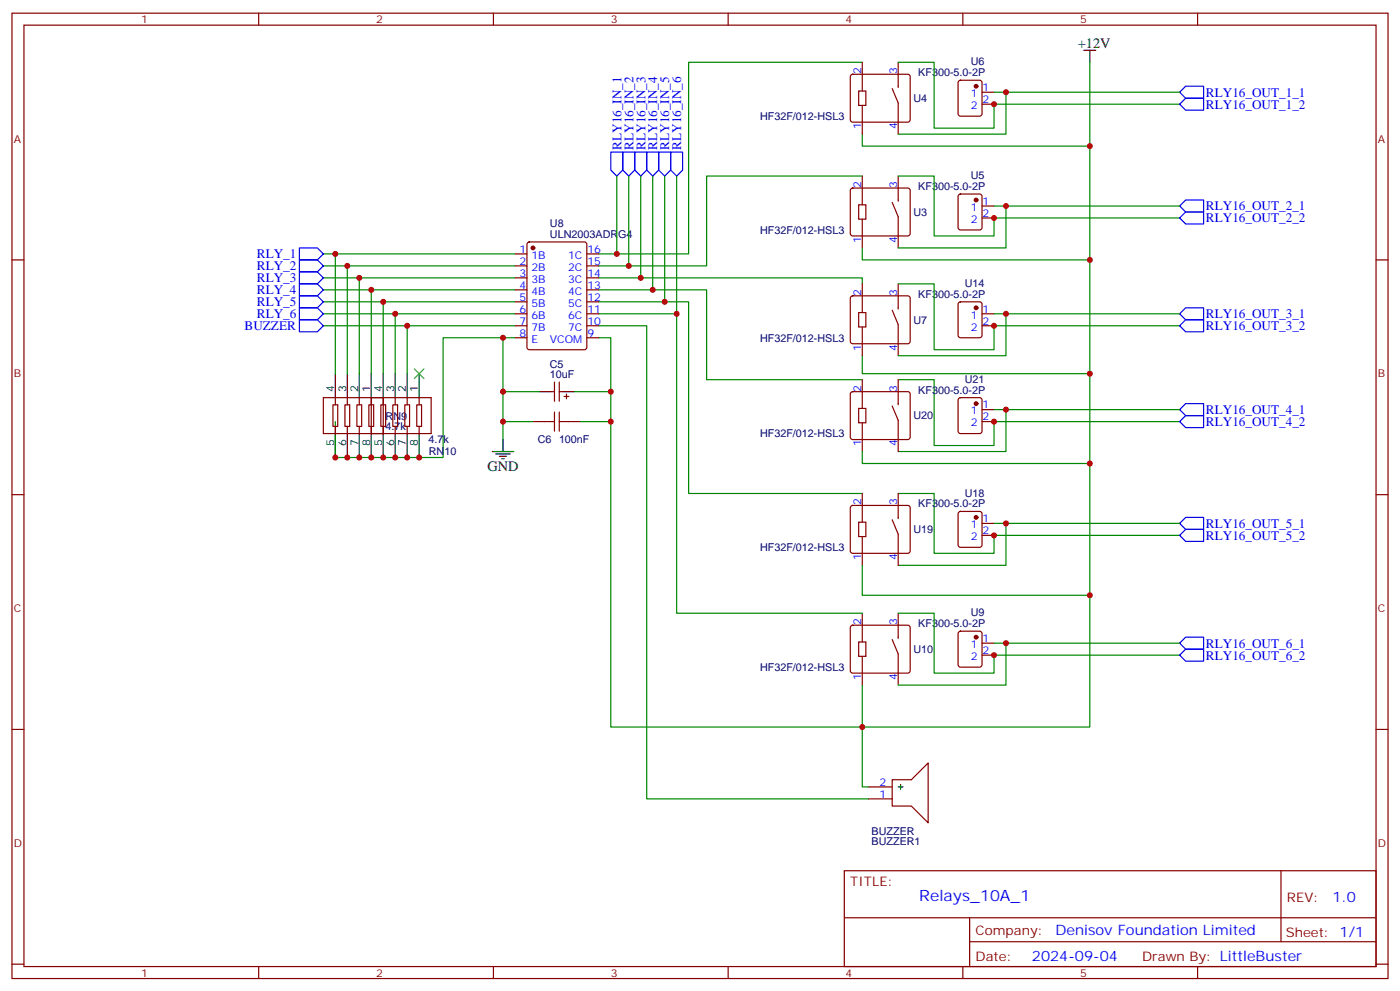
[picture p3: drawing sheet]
<svg xmlns="http://www.w3.org/2000/svg" width="412mm" height="292mm" viewBox="0 0 412 292" stroke-linecap="round" stroke-linejoin="round" font-family="sans-serif">
<g fill="none" stroke="#870000" stroke-width=".35">
<path d="M3.5 3.9h405.4v284.3h-405.4zM7.1 7.4h398.2v277.3h-398.2zM76.2 3.9v3.5M145.3 3.9v3.5M214.5 3.9v3.5M254 18.3v8.5M264.6 18.3v7.5M283.6 3.9v3.5M352.8 3.9v3.5M250.7 22.1l.5-.2h16.2l.5 .2 .2 .5v12.7l-.2 .5-.5 .2h-16.2l-.5-.3-.2-.4v-12.7zM252.9 26.8h2.2v4.2h-2.2zM254 31v8.5"/>
<path d="M262.8 26.1l1.8 4.2v9.2M282.5 23.8l.4-.2h5.7l.6 .5 .1 9.4-.5 .7h-5.9l-.6-.4-.1-9.5zM289.3 27.2h3.5M289.3 30.7h3.5M250.7 55.6l.5-.2h16.2l.5 .2 .2 .5v12.7l-.2 .5-.5 .2h-16.2l-.5-.2-.2-.5v-12.7zM254 51.9v8.4M262.8 59.6l1.8 4.3v9.1M264.6 51.9v7.4M282.5 57.4l.4-.2h5.7l.6 .4 .1 9.4-.5 .7h-5.9l-.6-.4-.1-9.4zM3.5 76.6h3.6M151.7 74.8h3.5M151.7 78.3h3.5"/>
<path d="M155.5 71.5l.4-.2h16.3l.6 .4 .1 30.6-.5 .7h-16.5l-.6-.5-.1-30.5zM172.9 74.8h3.5M172.9 78.3h3.5M252.9 60.3h2.2v4.3h-2.2zM254 64.6v8.4M289.3 60.7h3.5M289.3 64.2h3.5M405.3 76.6h3.6M151.7 92.4h3.5M151.7 96h3.5M151.7 81.8h3.5M151.7 85.4h3.5"/>
<path d="M151.7 88.9h3.5M151.7 99.5h3.5M172.9 92.4h3.5M172.9 96h3.5M172.9 81.8h3.5M172.9 85.4h3.5M172.9 88.9h3.5M172.9 99.5h3.5M250.7 87.3l.5-.2h16.2l.5 .2 .2 .5v12.7l-.2 .5-.5 .2h-16.2l-.5-.2-.2-.5v-12.7zM252.9 92.1h2.2v4.2h-2.2zM254 83.6v8.5M254 96.3v8.5"/>
<path d="M262.8 91.4l1.8 4.2v9.2M264.6 83.6v7.4M282.5 89.1l.4-.2h5.7l.6 .4 .1 9.5-.5 .6-5.9 .1-.6-.5-.1-9.4zM289.3 92.4h3.5M289.3 96h3.5M95.2 117.1h31.8v10.6h-31.8zM98.1 119.2h1.4v6.4h-1.4zM98.8 117.1v2.1M101.6 119.2h1.4v6.4h-1.4zM102.3 117.1v2.1M105.1 119.2h1.4v6.4h-1.4zM105.8 117.1v2.1"/>
<path d="M108.7 119.2h1.4v6.4h-1.4zM109.4 117.1v10.6M112.2 119.2h1.4v6.4h-1.4zM112.9 117.1v10.6M115.7 119.2h1.4v6.4h-1.4zM116.4 117.1v2.1M119.2 119.2h1.4v6.4h-1.4zM119.9 117.1v2.1M122.8 119.2h1.4v6.4h-1.4zM123.5 117.1v2.1M162.3 115.4h1M163.3 112.5v5.7"/>
<path d="M164.7 112.5v5.7M164.7 115.4h1.1M166.2 116.8h1.4M166.9 116.1v1.4M250.7 115.6l.5-.2h16.2l.5 .2 .2 .5v12.7l-.2 .5-.5 .2h-16.2l-.5-.3-.2-.4v-12.7zM254 111.8v8.5M262.8 119.6l1.8 4.2v9.2M264.6 111.8v7.4M282.5 117.3l.4-.2h5.7l.6 .5 .1 9.4-.5 .7h-5.9l-.6-.5-.1-9.4zM98.8 125.6v2.1M102.3 125.6v2.1M105.8 125.6v2.1"/>
<path d="M116.4 125.6v2.1M119.9 125.6v2.1M123.5 125.6v2.1M157 124.2h3.5M167.6 124.2h3.5M252.9 120.3h2.2v4.2h-2.2zM254 124.5v8.5M289.3 120.7h3.5M289.3 124.2h3.5M3.5 145.7h3.6M250.7 149.1l.5-.2h16.2l.5 .2 .2 .5v12.7l-.2 .5-.5 .2h-16.2l-.5-.3-.2-.4v-12.7zM252.9 153.8h2.2v4.2h-2.2z"/>
<path d="M254 145.3v8.5M254 158v8.5M262.8 153.1l1.8 4.2v9.2M264.6 145.3v7.5M282.5 150.8l.4-.2h5.7l.6 .5 .1 9.4-.5 .7h-5.9l-.6-.4-.1-9.5zM289.3 154.2h3.5M289.3 157.7h3.5M405.3 145.7h3.6M250.7 184.4l.5-.2h16.2l.5 .2 .2 .5v12.7l-.2 .5-.5 .2h-16.2l-.5-.3-.2-.4v-12.7zM252.9 189.1h2.2v4.2h-2.2zM254 180.6v8.5M254 193.3v8.5"/>
<path d="M262.8 188.4l1.8 4.2v9.2M264.6 180.6v7.4M282.5 186.1l.4-.2h5.7l.6 .4 .1 9.5-.5 .6-5.9 .1-.6-.5-.1-9.4zM289.3 189.4h3.5M289.3 193h3.5M3.5 214.8h3.6M405.3 214.8h3.6M255.8 235.3h7M255.8 231.8h7M262.8 229.7h5.7l4.9-5v17.7l-4.9-5h-5.7zM248.7 256.5h156.6v28.2h-156.6zM377.3 256.5v20.9"/>
<path d="M248.7 270.3h156.5M285.6 277.4h119.6M285.6 270.3v14.1M3.5 284h3.6M76.2 284.7v3.5M145.3 284.7v3.5M214.5 284.7v3.5M283.6 284.7v3.5M352.8 284.7v3.5M405.3 284h3.6"/>
</g>
<g fill="none" stroke="#008700" stroke-width=".35">
<path d="M254 18.3h-51.2v56.5h-26.4M264.6 18.3h10.6v19.4h17.6v-7h54.7M321 18.3v58.3h-67v-3.6M254 39.5v3.5h67M292.8 27.2h3.5v12.3h-31.7M296.3 27.2h51.2M181.7 51.9v22.9M185.2 51.9v26.4M188.7 51.9v29.9M192.3 51.9v33.5M195.8 51.9v37M199.3 51.9v40.5"/>
<path d="M254 51.9h-45.9v26.4h-31.7M264.6 51.9h10.6v17.6h17.6v-5.3h54.7M95.2 78.3h56.5M95.2 74.8h56.5M98.8 74.8v35.3M102.3 78.3v31.8M292.8 60.7h3.5v12.3h-31.7M296.3 60.7h51.2M321 76.6v33.5h-67v-5.3M95.2 96h56.5M95.2 92.4h56.5M95.2 88.9h56.5"/>
<path d="M95.2 85.4h56.5M95.2 81.8h56.5M105.8 81.8v28.3M109.4 85.4v24.7M112.9 88.9v21.2M116.4 92.4v17.7M119.9 96v14.1M148.2 99.5h-17.7v35.3h-31.7v-10.6M151.7 99.5h-3.5v30M176.4 88.9h26.4v56.4h51.2M176.4 85.4h31.7v26.4h45.9M176.4 81.8h77.6v1.8"/>
<path d="M176.4 99.5h3.5v114.6h74.1v17.7h1.8M176.4 92.4h22.9v88.2h54.7M176.4 96h14.1v139.3h65.3M264.6 83.6h10.6v19.4h17.6v-7h54.7M292.8 92.4h3.5v12.4h-31.7M296.3 92.4h51.2M148.2 115.4h10.5M169.3 115.4h10.6M264.6 111.8h10.6v19.4h17.6v-7h54.7M321 110.1v104h-67v-12.3M148.2 124.2h8.8M171.1 124.2h8.8"/>
<path d="M254 133v3.5h67M292.8 120.7h3.5v12.3h-31.7M296.3 120.7h51.2M264.6 145.3h10.6v17.7h17.6v-5.3h54.7M292.8 154.2h3.5v12.3h-31.7M296.3 154.2h51.2M254 166.5v8.8h67M264.6 180.6h10.6v17.7h17.6v-5.3h54.7M292.8 189.4h3.5v12.4h-31.7M296.3 189.4h51.2"/>
</g>
<g fill="none" stroke="#00f" stroke-width=".35">
<path d="M347.5 27.2l1.7-1.8h5.3v3.5h-5.3zM347.5 30.7l1.7-1.8h5.3v3.6h-5.3zM179.9 44.8h3.5v5.3l-1.7 1.8-1.8-1.8zM183.4 44.8h3.6v5.3l-1.8 1.8-1.8-1.8zM187 44.8h3.5v5.3l-1.8 1.8-1.7-1.8zM190.5 44.8h3.5v5.3l-1.7 1.8-1.8-1.8zM194 44.8h3.6v5.3l-1.8 1.8-1.8-1.8zM197.6 44.8h3.5v5.3l-1.8 1.8-1.7-1.8zM88.2 73h5.3l1.7 1.8-1.7 1.8h-5.3zM88.2 76.6h5.3l1.7 1.7-1.7 1.8h-5.3zM347.5 60.7l1.7-1.8h5.3v3.5h-5.3zM349.2 62.4h5.3v3.6h-5.3l-1.7-1.8z"/>
<path d="M88.2 94.2h5.3l1.7 1.8-1.7 1.7h-5.3zM88.2 80.1h5.3l1.7 1.7-1.7 1.8h-5.3zM88.2 83.6h5.3l1.7 1.8-1.7 1.7h-5.3zM88.2 87.1h5.3l1.7 1.8-1.7 1.8h-5.3zM88.2 90.7h5.3l1.7 1.7-1.7 1.8h-5.3zM349.2 94.2h5.3v3.5h-5.3l-1.7-1.7zM349.2 90.7h5.3v3.5h-5.3l-1.7-1.8zM347.5 120.7l1.7-1.8h5.3v3.5h-5.3zM349.2 122.4h5.3v3.5h-5.3l-1.7-1.7zM347.5 157.7l1.7-1.8h5.3v3.6h-5.3zM349.2 152.4h5.3v3.5h-5.3l-1.7-1.7zM347.5 193l1.7-1.8h5.3v3.5h-5.3z"/>
<path d="M347.5 189.4l1.7-1.7h5.3v3.5h-5.3z"/>
</g>
<g fill="#870000" stroke="#870000" stroke-width=".35">
<circle cx="287.5" cy="118.9" r=".53"/>
<circle cx="287.5" cy="152.4" r=".53"/>
<circle cx="287.5" cy="90.7" r=".53"/>
<circle cx="287.5" cy="58.9" r=".53"/>
<circle cx="287.5" cy="25.4" r=".53"/>
<circle cx="287.5" cy="187.7" r=".53"/>
<circle cx="157" cy="73" r=".53"/>
</g>
<g fill="none" stroke="#000" stroke-width=".35">
<path d="M319.3 14.8h3.5M321 14.8v3.5M98.8 110.1v7M102.3 110.1v7M105.8 110.1v7M109.4 110.1v7M112.9 110.1v7M116.4 110.1v7M119.9 110.1v7M123.5 110.1v7M158.7 115.4h3.6M165.8 115.4h3.5"/>
<path d="M98.8 127.7v7.1M102.3 127.7v7.1M105.8 127.7v7.1M109.4 127.7v7.1M112.9 127.7v7.1M116.4 127.7v7.1M119.9 127.7v7.1M123.5 127.7v7.1M145 133h6.3M146 133.7h4.3M147.1 134.4h2.1M147.8 135.1h.7"/>
<path d="M148.2 129.5v3.5M264.6 231.8h1.4M265.3 231.1v1.4"/>
</g>
<path d="M160.5 124.2h2.8M163.3 121.4v5.6M164.7 124.2h2.9M164.7 121.4v5.6" fill="none" stroke="#a10000" stroke-width=".35"/>
<path d="M122.1 108.7l2.8 2.8M124.9 108.7l-2.8 2.8" fill="none" stroke="#3c3" stroke-width=".35"/>
<g fill="#c00">
<circle cx="119.9" cy="96" r=".88"/>
<circle cx="116.4" cy="92.4" r=".88"/>
<circle cx="112.9" cy="88.9" r=".88"/>
<circle cx="109.4" cy="85.4" r=".88"/>
<circle cx="105.8" cy="81.8" r=".88"/>
<circle cx="102.3" cy="78.3" r=".88"/>
<circle cx="98.8" cy="74.8" r=".88"/>
<circle cx="321" cy="110.1" r=".88"/>
<circle cx="321" cy="136.5" r=".88"/>
<circle cx="321" cy="76.6" r=".88"/>
<circle cx="321" cy="43" r=".88"/>
<circle cx="148.2" cy="99.5" r=".88"/>
<circle cx="254" cy="214.1" r=".88"/>
<circle cx="321" cy="175.3" r=".88"/>
<circle cx="179.9" cy="115.4" r=".88"/>
<circle cx="148.2" cy="115.4" r=".88"/>
<circle cx="179.9" cy="124.2" r=".88"/>
<circle cx="148.2" cy="124.2" r=".88"/>
<circle cx="181.7" cy="74.8" r=".88"/>
<circle cx="185.2" cy="78.3" r=".88"/>
<circle cx="188.7" cy="81.8" r=".88"/>
<circle cx="192.3" cy="85.4" r=".88"/>
<circle cx="195.8" cy="88.9" r=".88"/>
<circle cx="199.3" cy="92.4" r=".88"/>
<circle cx="296.3" cy="27.2" r=".88"/>
<circle cx="292.8" cy="30.7" r=".88"/>
<circle cx="296.3" cy="60.7" r=".88"/>
<circle cx="292.8" cy="64.2" r=".88"/>
<circle cx="296.3" cy="92.4" r=".88"/>
<circle cx="292.8" cy="96" r=".88"/>
<circle cx="296.3" cy="120.6" r=".88"/>
<circle cx="292.8" cy="124.2" r=".88"/>
<circle cx="296.3" cy="154.2" r=".88"/>
<circle cx="292.8" cy="157.7" r=".88"/>
<circle cx="296.3" cy="189.4" r=".88"/>
<circle cx="292.8" cy="193" r=".88"/>
<circle cx="98.8" cy="134.8" r=".88"/>
<circle cx="102.3" cy="134.8" r=".88"/>
<circle cx="105.8" cy="134.8" r=".88"/>
<circle cx="109.4" cy="134.8" r=".88"/>
<circle cx="112.9" cy="134.8" r=".88"/>
<circle cx="116.4" cy="134.8" r=".88"/>
<circle cx="119.9" cy="134.8" r=".88"/>
<circle cx="123.5" cy="134.8" r=".88"/>
</g>
<text font-size="4.6" fill="#00f" x="270.8" y="265.5">Relays_10A_1</text>
<g font-size="4.2">
<text x="317.5" y="14.1">+12V</text>
<text x="143.6" y="138.6">GND</text>
</g>
<g font-size="4.2" fill="#00f">
<text x="392.5" y="265.7">1.0</text>
<text x="310.9" y="275.3">Denisov Foundation Limited</text>
<text x="304" y="283.1">2024-09-04</text>
</g>
<g font-size="3.9" fill="#00f">
<text x="355.2" y="28.5">RLY16_OUT_1_1</text>
<text x="355.2" y="32">RLY16_OUT_1_2</text>
<text x="183" y="44.1" transform="rotate(-90 183 44.1)">RLY16_IN_1</text>
<text x="186.6" y="44.1" transform="rotate(-90 186.6 44.1)">RLY16_IN_2</text>
<text x="190.1" y="44.1" transform="rotate(-90 190.1 44.1)">RLY16_IN_3</text>
<text x="193.6" y="44.1" transform="rotate(-90 193.6 44.1)">RLY16_IN_4</text>
<text x="197.2" y="44.1" transform="rotate(-90 197.2 44.1)">RLY16_IN_5</text>
<text x="200.7" y="44.1" transform="rotate(-90 200.7 44.1)">RLY16_IN_6</text>
<text x="355.2" y="65.5">RLY16_OUT_2_2</text>
<text x="355.2" y="62">RLY16_OUT_2_1</text>
<text x="75.7" y="76">RLY_1</text>
<text x="75.7" y="79.6">RLY_2</text>
<text x="75.7" y="83.1">RLY_3</text>
<text x="75.7" y="86.6">RLY_4</text>
<text x="75.7" y="90.2">RLY_5</text>
<text x="75.7" y="93.7">RLY_6</text>
<text x="355.2" y="93.7">RLY16_OUT_3_1</text>
<text x="72.1" y="97.2">BUZZER</text>
<text x="355.2" y="97.3">RLY16_OUT_3_2</text>
<text x="355.2" y="125.5">RLY16_OUT_4_2</text>
<text x="355.2" y="122">RLY16_OUT_4_1</text>
<text x="355.2" y="155.5">RLY16_OUT_5_1</text>
<text x="355.2" y="159">RLY16_OUT_5_2</text>
<text x="355.2" y="190.8">RLY16_OUT_6_1</text>
<text x="355.2" y="194.3">RLY16_OUT_6_2</text>
</g>
<g font-size="3.9" fill="#800">
<text x="250.5" y="261.1">TITLE:</text>
<text x="379.1" y="265.7">REV:</text>
<text x="287.4" y="275.3">Company:</text>
<text x="378.7" y="275.9">Sheet: 1/1</text>
<text x="287.4" y="282.9">Date:</text>
<text x="336.4" y="283">Drawn By: LittleBuster</text>
</g>
<g font-size="3.2" fill="#800">
<text x="41.6" y="6.9">1</text>
<text x="110.8" y="6.9">2</text>
<text x="179.9" y="6.9">3</text>
<text x="249.1" y="6.9">4</text>
<text x="318.2" y="6.9">5</text>
<text x="4.1" y="42">A</text>
<text x="405.9" y="42">A</text>
<text x="4.1" y="111.1">B</text>
<text x="405.9" y="111.1">B</text>
<text x="4.1" y="180.3">C</text>
<text x="405.9" y="180.3">C</text>
<text x="4.1" y="249.4">D</text>
<text x="405.9" y="249.4">D</text>
<text x="41.6" y="287.7">1</text>
<text x="110.8" y="287.7">2</text>
<text x="179.9" y="287.7">3</text>
<text x="249.1" y="287.7">4</text>
<text x="318.2" y="287.7">5</text>
</g>
<g font-size="3.2" fill="#00f">
<text x="253.6" y="21.9" transform="rotate(-90 253.6 21.9)">2</text>
<text x="264.2" y="21.9" transform="rotate(-90 264.2 21.9)">3</text>
<text x="286" y="28.6">1</text>
<text x="289.5" y="26.8">1</text>
<text x="286" y="32.1">2</text>
<text x="289.5" y="30.3">2</text>
<text x="253.6" y="38" transform="rotate(-90 253.6 38)">1</text>
<text x="264.2" y="38" transform="rotate(-90 264.2 38)">4</text>
<text x="253.6" y="55.4" transform="rotate(-90 253.6 55.4)">2</text>
<text x="264.2" y="55.4" transform="rotate(-90 264.2 55.4)">3</text>
<text x="286" y="62.1">1</text>
<text x="286" y="65.6">2</text>
<text x="289.5" y="60.3">1</text>
<text x="289.5" y="63.9">2</text>
<text x="253.6" y="71.5" transform="rotate(-90 253.6 71.5)">1</text>
<text x="264.2" y="71.5" transform="rotate(-90 264.2 71.5)">4</text>
<text x="153" y="74.4">1</text>
<text x="153" y="78">2</text>
<text x="156.5" y="76.2">1B</text>
<text x="167.3" y="76.2">1C</text>
<text x="173" y="78">15</text>
<text x="173" y="74.4">16</text>
<text x="153" y="81.5">3</text>
<text x="156.5" y="79.7">2B</text>
<text x="156.5" y="83.3">3B</text>
<text x="167.3" y="83.3">3C</text>
<text x="167.3" y="79.7">2C</text>
<text x="173" y="81.5">14</text>
<text x="153" y="85">4</text>
<text x="153" y="88.5">5</text>
<text x="156.5" y="86.8">4B</text>
<text x="167.3" y="86.8">4C</text>
<text x="173" y="88.5">12</text>
<text x="173" y="85">13</text>
<text x="253.6" y="87.1" transform="rotate(-90 253.6 87.1)">2</text>
<text x="264.2" y="87.1" transform="rotate(-90 264.2 87.1)">3</text>
<text x="153" y="92.1">6</text>
<text x="153" y="95.6">7</text>
<text x="156.5" y="90.3">5B</text>
<text x="156.5" y="93.8">6B</text>
<text x="167.3" y="93.8">6C</text>
<text x="167.3" y="90.3">5C</text>
<text x="173" y="95.6">10</text>
<text x="173" y="92.1">11</text>
<text x="286" y="93.8">1</text>
<text x="289.5" y="92.1">1</text>
<text x="289.5" y="95.6">2</text>
<text x="153" y="99.1">8</text>
<text x="156.5" y="97.4">7B</text>
<text x="156.5" y="100.9">E</text>
<text x="162" y="100.9">VCOM</text>
<text x="167.3" y="97.4">7C</text>
<text x="173" y="99.1">9</text>
<text x="286" y="97.4">2</text>
<text x="253.6" y="103.3" transform="rotate(-90 253.6 103.3)">1</text>
<text x="264.2" y="103.3" transform="rotate(-90 264.2 103.3)">4</text>
<text x="253.6" y="115.4" transform="rotate(-90 253.6 115.4)">2</text>
<text x="264.2" y="115.4" transform="rotate(-90 264.2 115.4)">3</text>
<text x="286" y="122.1">1</text>
<text x="286" y="125.6">2</text>
<text x="289.5" y="120.3">1</text>
<text x="289.5" y="123.8">2</text>
<text x="253.6" y="131.5" transform="rotate(-90 253.6 131.5)">1</text>
<text x="264.2" y="131.5" transform="rotate(-90 264.2 131.5)">4</text>
<text x="253.6" y="148.9" transform="rotate(-90 253.6 148.9)">2</text>
<text x="264.2" y="148.9" transform="rotate(-90 264.2 148.9)">3</text>
<text x="286" y="155.6">1</text>
<text x="289.5" y="153.8">1</text>
<text x="286" y="159.1">2</text>
<text x="289.5" y="157.3">2</text>
<text x="253.6" y="165" transform="rotate(-90 253.6 165)">1</text>
<text x="264.2" y="165" transform="rotate(-90 264.2 165)">4</text>
<text x="253.6" y="184.2" transform="rotate(-90 253.6 184.2)">2</text>
<text x="264.2" y="184.2" transform="rotate(-90 264.2 184.2)">3</text>
<text x="286" y="190.9">1</text>
<text x="289.5" y="189.1">1</text>
<text x="286" y="194.4">2</text>
<text x="289.5" y="192.6">2</text>
<text x="253.6" y="200.3" transform="rotate(-90 253.6 200.3)">1</text>
<text x="264.2" y="200.3" transform="rotate(-90 264.2 200.3)">4</text>
<text x="259" y="231.4">2</text>
<text x="259" y="235">1</text>
</g>
<g font-size="3.2" fill="#000080">
<text x="270.5" y="22.5">KF300-5.0-2P</text>
<text x="286" y="19.3">U6</text>
<text x="223.9" y="35.4">HF32F/012-HSL3</text>
<text x="269.1" y="30.1">U4</text>
<text x="286" y="52.8">U5</text>
<text x="270.5" y="56">KF300-5.0-2P</text>
<text x="269.1" y="63.6">U3</text>
<text x="162" y="70.1">ULN2003ADRG4</text>
<text x="162" y="66.9">U8</text>
<text x="223.9" y="68.9">HF32F/012-HSL3</text>
<text x="270.5" y="87.7">KF300-5.0-2P</text>
<text x="284.2" y="84.5">U14</text>
<text x="269.1" y="95.3">U7</text>
<text x="223.9" y="100.6">HF32F/012-HSL3</text>
<text x="161.9" y="111.5">10uF</text>
<text x="161.9" y="108.3">C5</text>
<text x="284.2" y="112.7">U21</text>
<text x="270.5" y="116">KF300-5.0-2P</text>
<text x="113.6" y="123.6">RN9</text>
<text x="269.1" y="123.5">U20</text>
<text x="113.6" y="126.7">4.7k</text>
<text x="126.2" y="130.6">4.7k</text>
<text x="158.4" y="130.6">C6</text>
<text x="164.7" y="130.6">100nF</text>
<text x="223.9" y="128.8">HF32F/012-HSL3</text>
<text x="126.3" y="134.1">RN10</text>
<text x="270.5" y="149.5">KF300-5.0-2P</text>
<text x="284.2" y="146.3">U18</text>
<text x="269.1" y="157.1">U19</text>
<text x="223.9" y="162.4">HF32F/012-HSL3</text>
<text x="270.5" y="184.8">KF300-5.0-2P</text>
<text x="286" y="181.5">U9</text>
<text x="223.9" y="197.6">HF32F/012-HSL3</text>
<text x="269.1" y="192.3">U10</text>
<text x="256.7" y="245.9">BUZZER</text>
<text x="256.7" y="249">BUZZER1</text>
</g>
<g font-size="3.2">
<text x="98.4" y="115.4" transform="rotate(-90 98.4 115.4)">4</text>
<text x="102" y="115.4" transform="rotate(-90 102 115.4)">3</text>
<text x="105.5" y="115.4" transform="rotate(-90 105.5 115.4)">2</text>
<text x="109" y="115.4" transform="rotate(-90 109 115.4)">1</text>
<text x="112.5" y="115.4" transform="rotate(-90 112.5 115.4)">4</text>
<text x="116.1" y="115.4" transform="rotate(-90 116.1 115.4)">3</text>
<text x="119.6" y="115.4" transform="rotate(-90 119.6 115.4)">2</text>
<text x="123.1" y="115.4" transform="rotate(-90 123.1 115.4)">1</text>
<text x="98.4" y="131.5" transform="rotate(-90 98.4 131.5)">5</text>
<text x="102" y="131.5" transform="rotate(-90 102 131.5)">6</text>
<text x="105.5" y="131.5" transform="rotate(-90 105.5 131.5)">7</text>
<text x="109" y="131.5" transform="rotate(-90 109 131.5)">8</text>
<text x="112.5" y="131.5" transform="rotate(-90 112.5 131.5)">5</text>
<text x="116.1" y="131.5" transform="rotate(-90 116.1 131.5)">6</text>
<text x="119.6" y="131.5" transform="rotate(-90 119.6 131.5)">7</text>
<text x="123.1" y="131.5" transform="rotate(-90 123.1 131.5)">8</text>
</g>
</svg>
